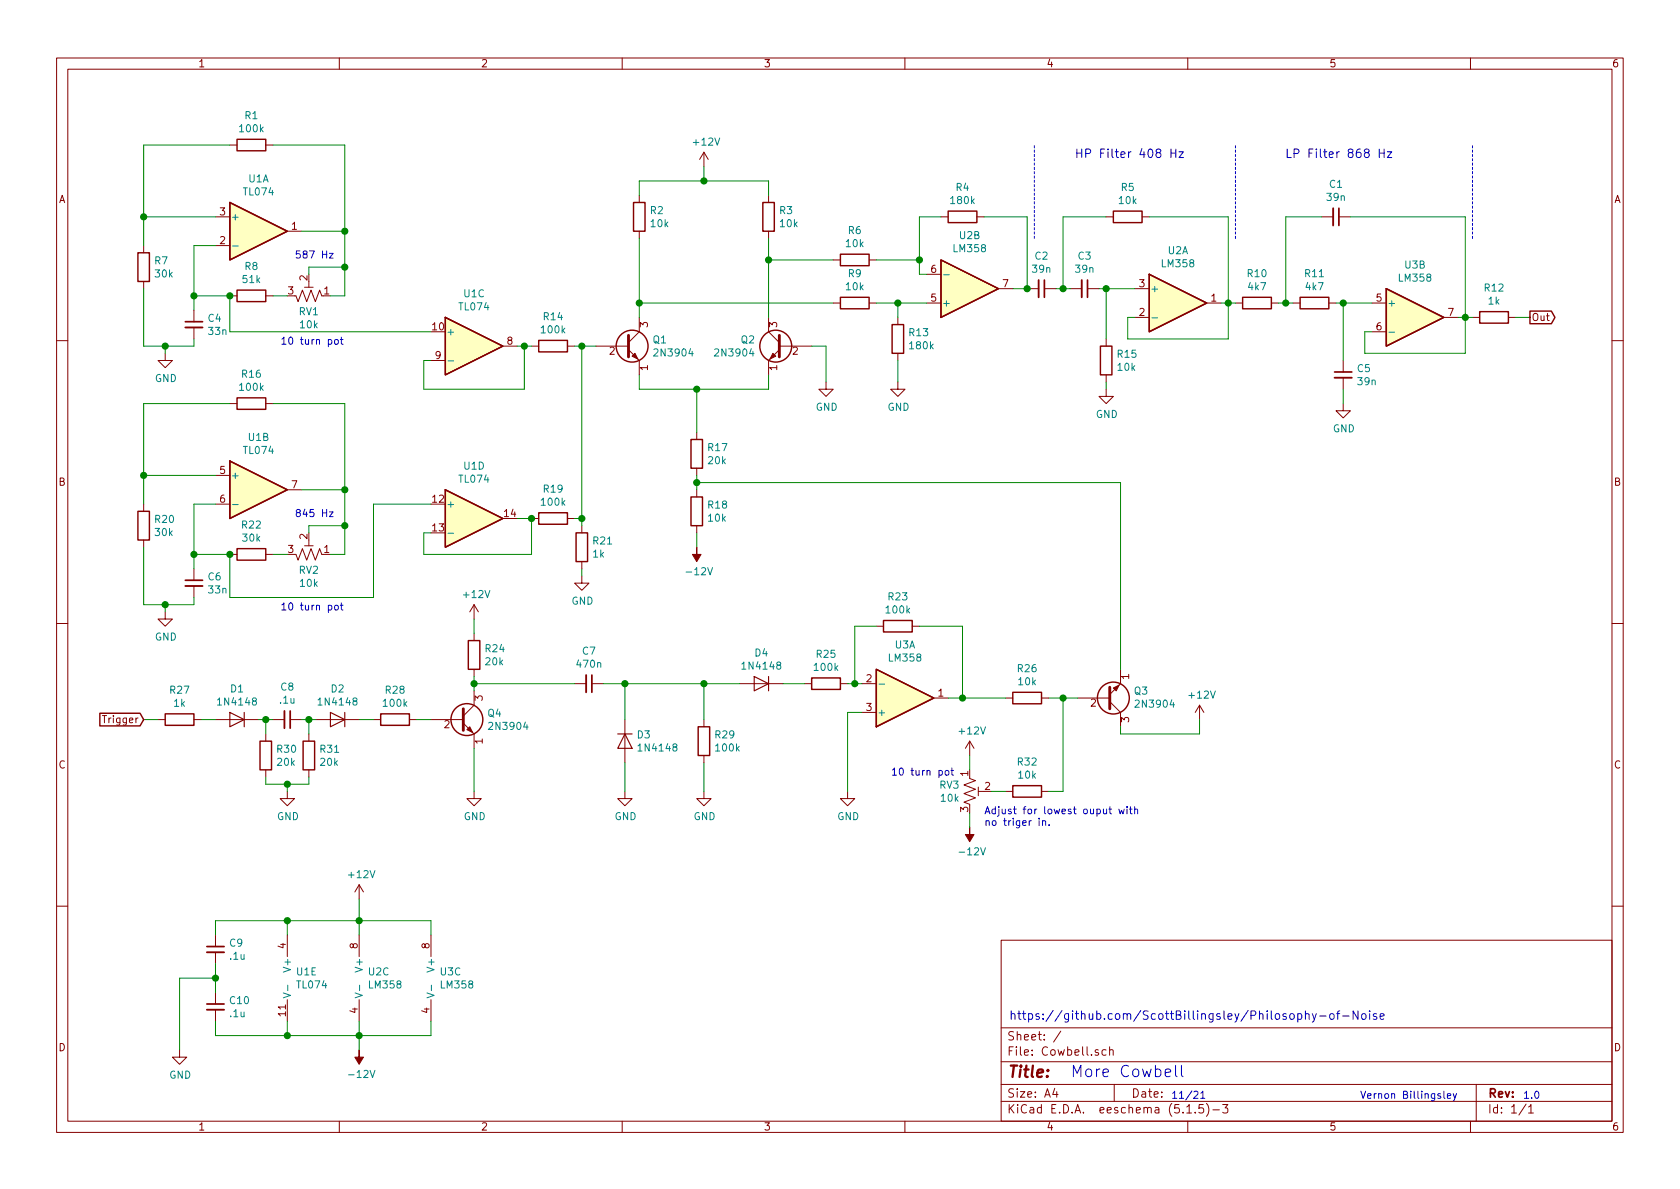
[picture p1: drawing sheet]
<svg xmlns="http://www.w3.org/2000/svg" width="297mm" height="210mm" viewBox="0 0 297 210" stroke-linecap="round" stroke-linejoin="round" font-family="sans-serif">
<g fill="none" stroke="#840000" stroke-width=".18">
<path d="M10 10.3h277v189.9h-277zM12 12.2h273v186.1h-273zM60 10.3v1.9M110 10.3v1.9M160 10.3v1.9M210 10.3v1.9M260 10.3v1.9M38.1 38.3h2.5M40.6 25.6h1.3M47 25.6h1.3M113 34.5v1.3M124.5 26.9l-.8 1.3"/>
<path d="M124.5 26.9v2.6M124.5 26.9l.7 1.3M135.9 34.5v1.3M166.4 38.3h1.2M172.7 38.3h1.3M195.6 38.3h1.2M201.9 38.3h1.3M233.7 38.3h2M236.7 38.3h2.1M25.4 43.4v1.3M25.4 49.8v1.2M34.3 54.9v2"/>
<path d="M34.3 57.9v2M38.1 43.4h2.5M40.6 52.3h1.3M47 52.3h1.3M50.8 40.9h2.5M52.3 52.3l.4 1 .8-2 .7 2 .8-2 .8 2 .7-2 .4 1M53.8 50.8h1.6M54.6 49.8v1M113 40.9v1.3M113 56.1v2.6l-1.9 1.9M135.9 56.1v2.6l1.9 1.9M135.9 40.9v1.3"/>
<path d="M147.3 53.6h1.3M147.3 46h1.3M153.7 53.6h1.2M153.7 46h1.2M158.7 56.1v1.3M163.8 53.6h2.6M163.8 48.5h2.6M176.5 51h2.6M181.6 51h2M184.7 51h2M189.2 51h2.1M192.3 51h2"/>
<path d="M195.6 59.9v1.3M200.7 51h2.5M200.7 56.1h2.5M213.4 53.6h2.5M218.4 53.6h1.3M224.8 53.6h1.3M228.6 53.6h1.3M234.9 53.6h1.3M242.6 53.6h2.5M242.6 58.7h2.5M255.3 56.1h2.5M260.3 56.1h1.3"/>
<path d="M266.7 56.1h1.3M10 60.2h2M29.2 62.5v1.2h1.3l-1.3 1.3-1.3-1.3h1.3M40.6 71.4h1.3M47 71.4h1.3M76.2 63.7h2.5M88.9 61.2h2.5M94 61.2h1.2M100.3 61.2h1.3M105.4 61.2h5.7M111.1 61.8l1.9 1.9v2.6M123.2 76.4v1.3"/>
<path d="M137.8 61.8l-1.9 1.9v2.6M137.8 61.2h5.7M146 67.6v1.2h1.3l-1.3 1.3-1.2-1.3h1.2M158.7 67.6v1.2h1.3l-1.3 1.3-1.2-1.3h1.2M158.7 62.5v1.2M195.6 68.8v1.3h1.2l-1.2 1.3-1.3-1.3h1.3M195.6 66.3v1.3M237.5 71.4v1.2h1.3l-1.3 1.3-1.3-1.3h1.3M237.5 63.7v2.1M237.5 66.8v2M285 60.2h2M25.4 89.1v1.3"/>
<path d="M25.4 95.5v1.3M38.1 84.1h2.5M38.1 89.1h2.5M40.6 98h1.3M47 98h1.3M50.8 86.6h2.5M52.3 98l.4 1.1 .8-2.1 .7 2.1 .8-2.1 .8 2.1 .7-2.1 .4 1M53.8 96.5h1.6M54.6 95.5v1M94 91.7h1.2M100.3 91.7h1.3M102.9 93v1.2"/>
<path d="M102.9 99.3v1.3M123.2 82.8v1.3M123.2 86.6v1.3M123.2 93v1.2M10 110.3h2M29.2 108.2v1.3h1.3l-1.3 1.2-1.3-1.2h1.3M34.3 100.6v2M34.3 103.6v2.1M83.8 106.9v2.6M83.8 112v1.3M83.8 118.4v1.2M83.8 106.9l-.7 1.3"/>
<path d="M83.8 106.9l.8 1.3M102.9 101.8v1.3h1.2l-1.2 1.3-1.3-1.3h1.3M154.9 110.7h1.3M161.3 110.7h1.3M198.1 118.4v2.5l-1.9 1.9M285 110.3h2M27.9 127.2h1.3M34.3 127.2h1.3M38.1 127.2h7.6M47 129.8v1.3M47 136.1v1.3M48.3 127.2h2"/>
<path d="M50.8 139.9v1.3h1.3l-1.3 1.3-1.3-1.3h1.3M51.3 127.2h2M54.6 129.8v1.3M54.6 136.1v1.3M55.9 127.2h7.6M66 127.2h1.3M72.4 127.2h1.3M76.2 127.2h5.7M81.9 127.9l1.9 1.9v2.5M83.8 139.9v1.3h1.3l-1.3 1.3-1.3-1.3h1.3M83.8 122.2v2.5l-1.9 1.9M101.6 120.9h2"/>
<path d="M104.6 120.9h2.1M110.5 139.9v1.3h1.3l-1.3 1.3-1.3-1.3h1.3M110.5 127.2v7.7M124.5 139.9v1.3h1.2l-1.2 1.3-1.3-1.3h1.3M124.5 127.2v1.3M124.5 133.6v1.3M130.8 120.9h7.6M142.2 120.9h1.3M148.6 120.9h1.3M149.9 139.9v1.3h1.2l-1.2 1.3-1.3-1.3h1.3M152.4 120.9h2.5M152.4 126h2.5"/>
<path d="M165.1 123.4h2.5M171.4 137.7l1.1 .3-2.1 .8 2.1 .8-2.1 .7 2.1 .8-2.1 .8 1 .3M171.4 131.1l-.7 1.2M171.4 131.1v2.5M171.4 131.1l.8 1.2M173 139.9h1M173 139.2v1.5M177.8 123.4h1.3M177.8 139.9h1.3M184.1 123.4h1.3M184.1 139.9h1.3M190.5 123.4h5.7"/>
<path d="M196.2 124.1l1.9 1.9v2.5M212.1 124.7l-.8 1.3M212.1 124.7v2.5M212.1 124.7l.8 1.3M63.5 156.5l-.8 1.2M63.5 156.5v2.5M63.5 156.5l.8 1.2M10 160.2h2M38.1 165.3v2.1M38.1 168.4v2M38.1 175.5v2M38.1 178.6v2"/>
<path d="M50.8 165.3v3.9M50.8 176.8v3.8M63.5 165.3v3.9M63.5 176.8v3.8M76.2 165.3v3.9M76.2 176.8v3.8M177 166.3h108v32h-108zM285 160.2h2M31.7 185.7v1.2h1.3l-1.3 1.3-1.2-1.3h1.2M60 198.3v1.9M110 198.3v1.9M160 198.3v1.9"/>
<path d="M177 194.8h108M177 191.8h108M177 187.8h108M177 181.8h108M186.5 192.5l-.4 1h1M186.8 193v1M187.6 182.3l-1.3 2M195.6 185.7l-.5-.1-.3 .3 .2 .6h.6M196.2 185.7l.2-.1 .4 .1v.9M196.2 185.1v1.5M197 191.8v3M209.8 195.8l.5-.5v1.5"/>
<path d="M209.8 196.8h.9M210 198.3v1.9M211.3 196.7v.1M212.8 195.3h-.8v.7l.2-.1 .5 .1 .1 .2v.5l-.3 .1-.5-.1M213.3 195.1a1.71 1.71 0 0 1 0 2.3M214.5 196.3h1.1M216.2 195.3h.9l-.5 .6 .4 .1v.7l-.2 .1-.6-.1M260 198.3v1.9M261 191.8v6.5M269.8 195.2l-1.2 2M270.3 195.8l.4-.5v1.5M270.3 196.8h.8"/>
</g>
<g fill="none" stroke="#840000" stroke-width=".25">
<path d="M40.6 35.8l10.2 5.1-10.2 5.1zM41.9 24.6h5.1v2.1h-5.1zM112 35.8h2v5.1h-2zM134.9 35.8h2v5.1h-2zM167.6 37.3h5.1v2.1h-5.1zM196.8 37.3h5.1v2.1h-5.1zM24.4 44.7h2v5.1h-2zM41.9 51.3h5.1v2h-5.1zM78.7 56.1l10.2 5.1-10.2 5.1zM148.6 45h5.1v2h-5.1zM148.6 52.6h5.1v2h-5.1zM157.7 57.4h2.1v5.1h-2.1z"/>
<path d="M166.4 46l10.1 5-10.1 5.1zM203.2 48.5l10.2 5.1-10.2 5.1zM219.7 52.6h5.1v2h-5.1zM229.9 52.6h5v2h-5zM245.1 51l10.2 5.1-10.2 5.1zM261.6 55.1h5.1v2h-5.1zM270.5 55h3.8l.6 1.1-.6 1.1h-3.8zM41.9 70.4h5.1v2h-5.1zM95.2 60.2h5.1v2h-5.1zM122.2 77.7h2v5.1h-2zM194.6 61.2h2v5.1h-2zM24.4 90.4h2v5.1h-2z"/>
<path d="M40.6 81.5l10.2 5.1-10.2 5.1zM41.9 97h5.1v2.1h-5.1zM78.7 86.6l10.2 5.1-10.2 5.1zM95.2 90.7h5.1v2h-5.1zM101.9 94.2h2v5.1h-2zM122.2 87.9h2v5.1h-2zM82.8 113.3h2v5.1h-2zM143.5 119.9h5.1v2h-5.1zM154.9 118.4l10.2 5-10.2 5.1zM156.2 109.7h5.1v2.1h-5.1zM17.7 126.1h7.1l.6 1.1-.6 1.2h-7.1zM29.2 126.2h5.1v2.1h-5.1z"/>
<path d="M46 131.1h2v5h-2zM53.6 131.1h2v5h-2zM67.3 126.2h5.1v2.1h-5.1zM123.4 128.5h2.1v5.1h-2.1zM179.1 122.4h5v2.1h-5zM179.1 138.9h5v2.1h-5z"/>
<circle cx="111.8" cy="61.2" r="2.82"/>
<circle cx="137.2" cy="61.2" r="2.82"/>
<circle cx="82.5" cy="127.2" r="2.82"/>
<circle cx="196.8" cy="123.4" r="2.82"/>
</g>
<path d="M111.1 59.3v3.8M137.8 59.3v3.8M81.9 125.3v3.9M196.2 121.5v3.8" fill="none" stroke="#840000" stroke-width=".51"/>
<g fill="#840000" stroke="#840000" stroke-width=".18">
<path d="M136.7 62.5l.5 .5-1.1 .5z"/>
<path d="M82.5 129l.6-.5 .5 1z"/>
<path d="M111.8 63l.5-.5 .5 1z"/>
<path d="M63.5 185.7v1.2h.8l-.8 1.3-.8-1.3h.8z"/>
<path d="M123.2 96.8v1.2h.8l-.8 1.3-.8-1.3h.8z"/>
<path d="M196.8 121.7l1.1-.5-.5 1z"/>
<path d="M171.4 146.3v1.3h.8l-.8 1.2-.7-1.2h.7z"/>
</g>
<g fill="#ffffc2" stroke="#ffffc2" stroke-width=".18">
<path d="M78.7 56.1l10.2 5.1-10.2 5.1z"/>
<path d="M78.7 86.6l10.2 5.1-10.2 5.1z"/>
<path d="M166.4 46l10.1 5-10.1 5.1z"/>
<path d="M154.9 118.4l10.2 5-10.2 5.1z"/>
<path d="M245.1 51l10.2 5.1-10.2 5.1z"/>
<path d="M40.6 81.5l10.2 5.1-10.2 5.1z"/>
<path d="M203.2 48.5l10.2 5.1-10.2 5.1z"/>
<path d="M40.6 35.8l10.2 5.1-10.2 5.1z"/>
</g>
<g fill="none" stroke="#008484" stroke-width=".18">
<path d="M41.1 43.5h1M166.9 48.6h.9M203.7 56.2h1M245.6 58.7h1M79.2 63.8h1M41.1 89.2h1M79.2 94.3h1M155.4 121h1M50.1 175.6l1.3 .4-1.3 .4M50.9 174.2v1M62.8 175.6l1.3 .4-1.3 .4M63.6 174.2v1"/>
<path d="M75.5 175.6l1.3 .4-1.3 .4M76.3 174.2v1"/>
</g>
<path d="M133.3 119.6l2.6 1.3-2.6 1.3zM135.9 119.6v2.6M40.6 126l2.6 1.2-2.6 1.3zM43.2 126v2.5M58.4 126l2.6 1.2-2.6 1.3zM61 126v2.5M109.2 129.8h2.6M110.5 129.8l1.3 2.5h-2.6z" fill="none" stroke="#840000" stroke-width=".2"/>
<path d="M235.7 36.8v3.1M32.8 57.9h3M183.6 49.5v3.1M191.3 49.5v3.1M236 66.8h3M32.8 103.6h3M103.6 119.4v3M50.3 125.7v3.1M36.6 168.4h3M36.6 178.6h3" fill="none" stroke="#840000" stroke-width=".33"/>
<path d="M236.7 36.8v3.1M32.8 56.9h3M184.7 49.5v3.1M192.3 49.5v3.1M236 65.8h3M32.8 102.6h3M104.6 119.4v3M51.3 125.7v3.1M36.6 167.4h3M36.6 177.5h3" fill="none" stroke="#840000" stroke-width=".3"/>
<path d="M182.9 42.2v-16.6M218.4 42.2v-16.6M260.3 42.2v-16.6" fill="none" stroke="#0000c2" stroke-width=".18" stroke-dasharray=".4 .4"/>
<g fill="none" stroke="#008400" stroke-width=".18">
<path d="M25.4 38.3h12.7M40.6 25.6h-15.2v17.8M48.3 25.6h12.7v26.7h-2.6M113 34.5v-2.5h22.9v2.5M124.5 29.5v2.5M166.4 38.3h-3.8v10.2h1.2M174 38.3h7.6v12.7h-2.5M195.6 38.3h-7.6v12.7M203.2 38.3h14v21.6h-17.8v-3.8h1.3M233.7 38.3h-6.4v15.3M238.8 38.3h20.3v24.2h-17.8v-3.8h1.3M25.4 51v10.2h8.9v-1.3"/>
<path d="M34.3 52.3h6.3v6.4h35.6M38.1 43.4h-3.8v11.5M48.3 52.3h2.5M53.3 40.9h7.7M61 47.2h-6.4v1.3M113 42.2v13.9M113 53.6h34.3M135.9 42.2v13.9M135.9 46h11.4M154.9 53.6h8.9M154.9 46h7.7M158.7 53.6v2.5"/>
<path d="M186.7 51h2.5M194.3 51h6.4M195.6 51v8.9M215.9 53.6h2.5M226.1 53.6h2.5M236.2 53.6h6.4M237.5 53.6v10.1M257.8 56.1h2.5M268 56.1h2.5M29.2 61.2v1.3M40.6 71.4h-15.2v17.7M48.3 71.4h12.7v26.6h-2.6"/>
<path d="M91.4 61.2h2.6M92.7 61.2v7.6h-17.8v-5.1h1.3M101.6 61.2h3.8M102.9 61.2v31.8M113 66.3v2.5h22.9v-2.5M123.2 68.8v7.6M143.5 61.2h2.5v6.4M158.7 63.7v3.9M195.6 67.6v1.2M237.5 68.8v2.6M25.4 96.8v10.1h8.9v-1.2M25.4 84.1h12.7"/>
<path d="M38.1 89.1h-3.8v11.5M48.3 98h2.5M53.3 86.6h7.7M61 93h-6.4v1.2M76.2 89.1h-10.2v16.6h-25.4v-7.7h-6.3M91.4 91.7h2.6v6.3h-19.1v-3.8h1.3M101.6 91.7h1.3M123.2 85.3h74.9v33.1M123.2 84.1v2.5M123.2 94.2v2.6M29.2 106.9v1.3M83.8 109.5v2.5"/>
<path d="M83.8 119.6v2.6M102.9 100.6v1.2M154.9 110.7h-3.8v10.2M162.6 110.7h7.6v12.7M25.4 127.2h2.5M35.6 127.2h2.5M45.7 127.2h2.6M47 137.4v1.3h7.6v-1.3M47 127.2v2.6M50.8 138.7v1.2M53.3 127.2h2.6M54.6 127.2v2.6"/>
<path d="M63.5 127.2h2.5M73.7 127.2h2.5M83.8 120.9h17.8M83.8 132.3v7.6M106.7 120.9h24.1M110.5 120.9v6.3M110.5 134.9v5M124.5 120.9v6.3M124.5 134.9v5M138.4 120.9h3.8M149.9 120.9h2.5M152.4 126h-2.5v13.9"/>
<path d="M167.6 123.4h10.2M171.4 133.6v2.5M175.3 139.9h2.5M185.4 123.4h5.1M188 123.4v16.5h-2.6M212.1 127.2v2.6h-14v-1.3M63.5 159v6.3M171.4 143.8v2.5M38.1 165.3v-2.5h38.1v2.5M38.1 170.4v5.1M38.1 173h-6.4v12.7M50.8 162.8v2.5"/>
<path d="M38.1 180.6v2.5h38.1v-2.5M50.8 180.6v2.5M63.5 180.6v5.1"/>
</g>
<g fill="none" stroke="#0000c2" stroke-width=".18">
<path d="M190.4 26.4v1.5M190.4 27.1h.9M191.3 26.4v1.5M192 27.1h.7l.1-.3v-.3l-.2-.1h-.6v1.5M227.6 26.4v1.5h.7M228.8 27.1h.7l.2-.3-.1-.3-.2-.1h-.6v1.5M58.2 44.8h.7l-.7 .8h.7M60.4 59.6v1.1l.3 .2M58.1 60.1l.3-.1 .3 .3-.2 .5h-.4M59.3 60.1l.3-.1 .2 .2v.4l-.1 .2-.3 .1-.2-.1zM60.2 60h.5M58.2 90.5h.7l-.7 .9h.7"/>
<path d="M58.1 107.1l.3-.1 .3 .3-.2 .5h-.4M59.3 107.1l.3-.1 .2 .2v.4l-.1 .2-.3 .1-.2-.2zM60.2 107h.5M60.4 106.6v1.1l.3 .2M166 136.3l.4-.1 .2 .3-.1 .5h-.5M167.2 136.3l.3-.1 .2 .2 .1 .4-.2 .2-.3 .1-.1-.1zM168.1 136.2h.5M168.3 135.8v1.1l.3 .2M183.7 145.1v.9M184.3 145.3l.2-.2 .3 .1 .1 .8M184.3 145.1v.9M185.5 145.8v.2"/>
<path d="M196.1 143.1h.4M196.2 142.6v1.1l.3 .2M197.8 143.1l.3 .8 .2-.6 .3 .6 .2-.8M199.3 142.6v.2M199.3 143.1v.8M199.7 143.1h.5M199.9 142.6v1.1l.3 .2M200.6 143.2l.2-.1h.3v.8M200.6 142.6v1.3M178.8 179.4l.1-.1a.36 .36 0 0 1 .6 .2v.8M178.8 178.8v1.5M179.9 179.2h.6"/>
<path d="M180.2 178.8v1.2v.2l.3 .1M180.8 179.2h.6M181 178.8v1.2l.4 .3M181.9 179.3l.4-.1 .3 .3-.2 .7h-.5M181.9 179.2v1.5M183.7 179.3l-.3-.1-.2 .3v.2l.5 .1v.4h-.5M184.4 179.3v.2M186.2 178.7l-1.3 1.9M187.8 178.7l-1.3 1.9M188.9 179.2v1.3l-.1 .2h-.5M188.9 179.3l-.4-.1-.3 .3v.5l.2 .2h.5M240.8 179.4l.2-.2 .5 .2v.6l-.1 .2-.4 .1-.2-.2z"/>
<path d="M242.2 178.8v.1M242.2 179.2v1.1M243.4 179.3a.36 .36 0 0 0-.6 .2l.1 .2 .6 .3-.3 .3-.4-.1M244 179.8l.7-.2v-.3l-.5-.1-.2 .3 .1 .7h.6M184.4 180.1v.2M189.8 190.4v-2l.6 1.4 .7-1.4v2M207.3 193.3l.4-.3v1.2M207.3 194.2h.8M240.6 193l.4 1.2 .5-1.2M256.9 193.4l.3 .8M257.5 193.4l-.4 1.1-.2 .2"/>
</g>
<g fill="#008400" stroke="#008400" stroke-width=".25">
<circle cx="158.8" cy="53.6" r=".51"/>
<circle cx="47" cy="127.2" r=".51"/>
<circle cx="113" cy="53.6" r=".51"/>
<circle cx="135.9" cy="46" r=".51"/>
<circle cx="162.6" cy="46" r=".51"/>
<circle cx="124.5" cy="32" r=".51"/>
<circle cx="102.9" cy="91.7" r=".51"/>
<circle cx="61" cy="86.6" r=".51"/>
<circle cx="92.7" cy="61.2" r=".51"/>
<circle cx="94" cy="91.7" r=".51"/>
<circle cx="40.6" cy="98" r=".51"/>
<circle cx="61" cy="93" r=".51"/>
<circle cx="110.5" cy="120.9" r=".51"/>
<circle cx="40.6" cy="52.3" r=".51"/>
<circle cx="124.5" cy="120.9" r=".51"/>
<circle cx="151.1" cy="120.9" r=".51"/>
<circle cx="25.4" cy="84.1" r=".51"/>
<circle cx="34.3" cy="98" r=".51"/>
<circle cx="83.8" cy="120.9" r=".51"/>
<circle cx="50.8" cy="138.7" r=".51"/>
<circle cx="54.6" cy="127.2" r=".51"/>
<circle cx="29.2" cy="106.9" r=".51"/>
<circle cx="188" cy="51" r=".51"/>
<circle cx="50.8" cy="162.8" r=".51"/>
<circle cx="61" cy="40.9" r=".51"/>
<circle cx="61" cy="47.2" r=".51"/>
<circle cx="102.9" cy="61.2" r=".51"/>
<circle cx="227.3" cy="53.6" r=".51"/>
<circle cx="259.1" cy="56.1" r=".51"/>
<circle cx="50.8" cy="183.1" r=".51"/>
<circle cx="237.5" cy="53.6" r=".51"/>
<circle cx="25.4" cy="38.3" r=".51"/>
<circle cx="63.5" cy="183.1" r=".51"/>
<circle cx="63.5" cy="162.8" r=".51"/>
<circle cx="217.2" cy="53.6" r=".51"/>
<circle cx="195.6" cy="51" r=".51"/>
<circle cx="34.3" cy="52.3" r=".51"/>
<circle cx="181.6" cy="51" r=".51"/>
<circle cx="38.1" cy="173" r=".51"/>
<circle cx="188" cy="123.4" r=".51"/>
<circle cx="170.2" cy="123.4" r=".51"/>
<circle cx="29.2" cy="61.2" r=".51"/>
<circle cx="123.2" cy="85.3" r=".51"/>
<circle cx="123.2" cy="68.8" r=".51"/>
</g>
<text font-size="2.8" fill="#840000" x="178" y="190.5">Title:</text>
<text font-size="2.8" fill="#0000c2" x="191.4" y="190.5">More Cowbell</text>
<g font-size="2.1" fill="#0000c2">
<text x="193.8" y="27.9">HP Filter 408 Hz</text>
<text x="230.8" y="27.9">LP Filter 868 Hz</text>
<text x="189.8" y="180.3">https://github.com/ScottBillingsley/Philosophy-of-Noise</text>
</g>
<g font-size="2.1" fill="#840000">
<text x="178" y="184">Sheet: /</text>
<text x="178" y="186.7">File: Cowbell.sch</text>
<text x="178" y="196.9">KiCad E.D.A. eeschema (5.1.5)-3</text>
<text x="178" y="194.1">Size: A4</text>
<text x="200" y="194.1">Date:</text>
<text x="263" y="194.1">Rev:</text>
<text x="263" y="196.9">Id: 1/1</text>
</g>
<g font-size="1.8" fill="#840000">
<text x="35" y="11.9">1</text>
<text x="85" y="11.9">2</text>
<text x="135" y="11.9">3</text>
<text x="185" y="11.9">4</text>
<text x="235" y="11.9">5</text>
<text x="285" y="11.9">6</text>
<text x="10.4" y="35.9">A</text>
<text x="285.4" y="35.9">A</text>
<text x="38.9" y="38.1">3</text>
<text x="51.6" y="40.6">1</text>
<text x="38.9" y="43.2">2</text>
<text x="51" y="52.1">3</text>
<text x="54.4" y="49.6" transform="rotate(-90 54.4 49.6)">2</text>
<text x="57.3" y="52.1">1</text>
<text x="164.6" y="53.3">5</text>
<text x="164.6" y="48.3">6</text>
<text x="177.3" y="50.8">7</text>
<text x="201.4" y="50.8">3</text>
<text x="214.1" y="53.3">1</text>
<text x="243.4" y="53.3">5</text>
<text x="76.5" y="58.4">10</text>
<text x="114.6" y="57.9" transform="rotate(-90 114.6 57.9)">3</text>
<text x="137.4" y="57.9" transform="rotate(-90 137.4 57.9)">3</text>
<text x="201.4" y="55.9">2</text>
<text x="243.4" y="58.4">6</text>
<text x="256.1" y="55.9">7</text>
<text x="270.8" y="56.8">Out</text>
<text x="77" y="63.5">9</text>
<text x="89.7" y="61">8</text>
<text x="107.8" y="62.7">2</text>
<text x="114.6" y="65.5" transform="rotate(-90 114.6 65.5)">1</text>
<text x="137.4" y="65.5" transform="rotate(-90 137.4 65.5)">1</text>
<text x="140.2" y="62.7">2</text>
<text x="38.9" y="83.8">5</text>
<text x="10.4" y="85.9">B</text>
<text x="38.9" y="88.9">6</text>
<text x="51.6" y="86.4">7</text>
<text x="76.5" y="88.9">12</text>
<text x="285.4" y="85.9">B</text>
<text x="54.4" y="95.3" transform="rotate(-90 54.4 95.3)">2</text>
<text x="76.5" y="94">13</text>
<text x="89.2" y="91.4">14</text>
<text x="51" y="97.8">3</text>
<text x="57.3" y="97.8">1</text>
<text x="85.3" y="123.9" transform="rotate(-90 85.3 123.9)">3</text>
<text x="153.2" y="120.6">2</text>
<text x="153.2" y="125.7">3</text>
<text x="165.9" y="123.2">1</text>
<text x="192.9" y="125">2</text>
<text x="199.6" y="120.1" transform="rotate(-90 199.6 120.1)">1</text>
<text x="18.5" y="127.9">Trigger</text>
<text x="78.6" y="128.8">2</text>
<text x="85.3" y="131.5" transform="rotate(-90 85.3 131.5)">1</text>
<text x="199.6" y="127.7" transform="rotate(-90 199.6 127.7)">3</text>
<text x="10.4" y="135.9">C</text>
<text x="171.2" y="137.3" transform="rotate(-90 171.2 137.3)">1</text>
<text x="285.4" y="135.9">C</text>
<text x="171.2" y="143.6" transform="rotate(-90 171.2 143.6)">3</text>
<text x="174.1" y="139.7">2</text>
<text x="50.5" y="167.7" transform="rotate(-90 50.5 167.7)">4</text>
<text x="63.2" y="167.7" transform="rotate(-90 63.2 167.7)">8</text>
<text x="75.9" y="167.7" transform="rotate(-90 75.9 167.7)">8</text>
<text x="50.5" y="179.6" transform="rotate(-90 50.5 179.6)">11</text>
<text x="63.2" y="179.2" transform="rotate(-90 63.2 179.2)">4</text>
<text x="75.9" y="179.2" transform="rotate(-90 75.9 179.2)">4</text>
<text x="10.4" y="185.9">D</text>
<text x="285.4" y="185.9">D</text>
<text x="35" y="199.9">1</text>
<text x="85" y="199.9">2</text>
<text x="135" y="199.9">3</text>
<text x="185" y="199.9">4</text>
<text x="235" y="199.9">5</text>
<text x="285" y="199.9">6</text>
</g>
<g font-size="1.8" fill="#008484">
<text x="42.5" y="23.4">100k</text>
<text x="43.3" y="21.1">R1</text>
<text x="122.8" y="25.7">+12V</text>
<text x="43.2" y="34.6">TL074</text>
<text x="44" y="32.3">U1A</text>
<text x="169.1" y="33.8">R4</text>
<text x="198.3" y="33.8">R5</text>
<text x="234.7" y="35.5">39n</text>
<text x="235.1" y="33.2">C1</text>
<text x="40.8" y="39">+</text>
<text x="115" y="37.9">R2</text>
<text x="115.1" y="40.2">10k</text>
<text x="137.9" y="37.9">R3</text>
<text x="138" y="40.2">10k</text>
<text x="150" y="41.4">R6</text>
<text x="168.2" y="36.1">180k</text>
<text x="197.9" y="36.1">10k</text>
<text x="27.4" y="46.8">R7</text>
<text x="43.3" y="47.7">R8</text>
<text x="149.7" y="43.7">10k</text>
<text x="168.7" y="44.6">LM358</text>
<text x="169.7" y="42.3">U2B</text>
<text x="183" y="45.9">C2</text>
<text x="190.7" y="45.9">C3</text>
<text x="205.5" y="47.3">LM358</text>
<text x="206.5" y="45">U2A</text>
<text x="248.4" y="47.5">U3B</text>
<text x="27.5" y="49.1">30k</text>
<text x="43" y="50.1">51k</text>
<text x="82.1" y="52.6">U1C</text>
<text x="149.7" y="51.3">10k</text>
<text x="150" y="49">R9</text>
<text x="182.6" y="48.2">39n</text>
<text x="190.2" y="48.2">39n</text>
<text x="203.3" y="51.7">+</text>
<text x="220.6" y="49">R10</text>
<text x="220.8" y="51.3">4k7</text>
<text x="230.8" y="49">R11</text>
<text x="230.9" y="51.3">4k7</text>
<text x="247.4" y="49.8">LM358</text>
<text x="262.5" y="51.6">R12</text>
<text x="263.2" y="53.9">1k</text>
<text x="36.8" y="56.9">C4</text>
<text x="37" y="59.2">33n</text>
<text x="52.9" y="55.7">RV1</text>
<text x="53.1" y="58.1">10k</text>
<text x="78.9" y="59.3">+</text>
<text x="81.3" y="54.9">TL074</text>
<text x="95.8" y="58.9">100k</text>
<text x="96.2" y="56.6">R14</text>
<text x="160.8" y="59.5">R13</text>
<text x="166.5" y="54.2">+</text>
<text x="245.2" y="54.2">+</text>
<text x="115.5" y="60.7">Q1</text>
<text x="116" y="63">2N3904</text>
<text x="126.7" y="63">2N3904</text>
<text x="131.1" y="60.7">Q2</text>
<text x="161" y="61.8">180k</text>
<text x="197.6" y="63.3">R15</text>
<text x="197.7" y="65.6">10k</text>
<text x="240" y="65.8">C5</text>
<text x="27.4" y="67.6">GND</text>
<text x="42.5" y="69.1">100k</text>
<text x="42.8" y="66.8">R16</text>
<text x="240.2" y="68.1">39n</text>
<text x="44" y="78">U1B</text>
<text x="144.2" y="72.6">GND</text>
<text x="156.9" y="72.6">GND</text>
<text x="193.8" y="73.9">GND</text>
<text x="235.7" y="76.4">GND</text>
<text x="43.2" y="80.3">TL074</text>
<text x="82.1" y="83.1">U1D</text>
<text x="125.2" y="79.8">R17</text>
<text x="125.3" y="82.1">20k</text>
<text x="40.8" y="84.7">+</text>
<text x="78.9" y="89.8">+</text>
<text x="81.3" y="85.4">TL074</text>
<text x="95.8" y="89.4">100k</text>
<text x="96.2" y="87.1">R19</text>
<text x="125.2" y="89.9">R18</text>
<text x="27.5" y="92.5">R20</text>
<text x="27.5" y="94.8">30k</text>
<text x="42.8" y="93.5">R22</text>
<text x="43" y="95.8">30k</text>
<text x="125.3" y="92.2">10k</text>
<text x="52.9" y="101.5">RV2</text>
<text x="104.9" y="98.6">1k</text>
<text x="104.9" y="96.3">R21</text>
<text x="121.7" y="101.7">-12V</text>
<text x="36.8" y="102.6">C6</text>
<text x="37" y="104.9">33n</text>
<text x="53.1" y="103.8">10k</text>
<text x="82.1" y="105.8">+12V</text>
<text x="101" y="106.9">GND</text>
<text x="157.1" y="106.2">R23</text>
<text x="27.4" y="113.3">GND</text>
<text x="156.8" y="108.5">100k</text>
<text x="85.9" y="115.3">R24</text>
<text x="85.9" y="117.6">20k</text>
<text x="102.1" y="118.1">470n</text>
<text x="103" y="115.8">C7</text>
<text x="131.5" y="118.4">1N4148</text>
<text x="133.5" y="116.1">D4</text>
<text x="144.1" y="118.6">100k</text>
<text x="144.4" y="116.3">R25</text>
<text x="157.3" y="117">LM358</text>
<text x="158.3" y="114.7">U3A</text>
<text x="180" y="118.9">R26</text>
<text x="30.1" y="122.7">R27</text>
<text x="30.8" y="125">1k</text>
<text x="38.8" y="124.8">1N4148</text>
<text x="40.8" y="122.4">D1</text>
<text x="49.5" y="124.4">.1u</text>
<text x="49.7" y="122.1">C8</text>
<text x="56.6" y="124.8">1N4148</text>
<text x="58.6" y="122.4">D2</text>
<text x="67.9" y="125">100k</text>
<text x="68.2" y="122.7">R28</text>
<text x="180.1" y="121.2">10k</text>
<text x="200.6" y="122.8">Q3</text>
<text x="201.1" y="125.1">2N3904</text>
<text x="210.4" y="123.5">+12V</text>
<text x="86.3" y="126.8">Q4</text>
<text x="86.8" y="129.1">2N3904</text>
<text x="112.7" y="130.6">D3</text>
<text x="126.5" y="130.6">R29</text>
<text x="155.1" y="126.6">+</text>
<text x="169.7" y="129.9">+12V</text>
<text x="49" y="133.1">R30</text>
<text x="49.1" y="135.4">20k</text>
<text x="56.7" y="133.1">R31</text>
<text x="56.7" y="135.4">20k</text>
<text x="113.2" y="132.9">1N4148</text>
<text x="126.7" y="132.9">100k</text>
<text x="180" y="135.4">R32</text>
<text x="180.1" y="137.7">10k</text>
<text x="166.2" y="139.5">RV3</text>
<text x="166.4" y="141.8">10k</text>
<text x="49" y="145">GND</text>
<text x="82" y="145">GND</text>
<text x="108.7" y="145">GND</text>
<text x="122.6" y="145">GND</text>
<text x="148" y="145">GND</text>
<text x="61.8" y="155.3">+12V</text>
<text x="170" y="151.3">-12V</text>
<text x="40.6" y="167.4">C9</text>
<text x="40.7" y="169.7">.1u</text>
<text x="51.4" y="171.5" transform="rotate(-90 51.4 171.5)">V+</text>
<text x="52.5" y="172.5">U1E</text>
<text x="64.1" y="171.5" transform="rotate(-90 64.1 171.5)">V+</text>
<text x="65.2" y="172.5">U2C</text>
<text x="76.8" y="171.5" transform="rotate(-90 76.8 171.5)">V+</text>
<text x="77.9" y="172.5">U3C</text>
<text x="40.7" y="177.6">C10</text>
<text x="40.7" y="179.9">.1u</text>
<text x="52.6" y="174.8">TL074</text>
<text x="65.4" y="174.8">LM358</text>
<text x="78.1" y="174.8">LM358</text>
<text x="29.9" y="190.7">GND</text>
<text x="62" y="190.6">-12V</text>
</g>
<g font-size="1.8" fill="#0000c2">
<text x="52.1" y="45.7">587 Hz</text>
<text x="49.5" y="61">10 turn pot</text>
<text x="52.1" y="91.4">845 Hz</text>
<text x="49.5" y="107.9">10 turn pot</text>
<text x="157.5" y="137.2">10 turn pot</text>
<text x="174" y="144">Adjust for lowest ouput with</text>
<text x="174" y="146">no triger in.</text>
<text x="208.9" y="194.3">11/21</text>
<text x="242.4" y="194.3">Vernon Billingsley</text>
<text x="269.2" y="194.3">1.0</text>
</g>
</svg>
